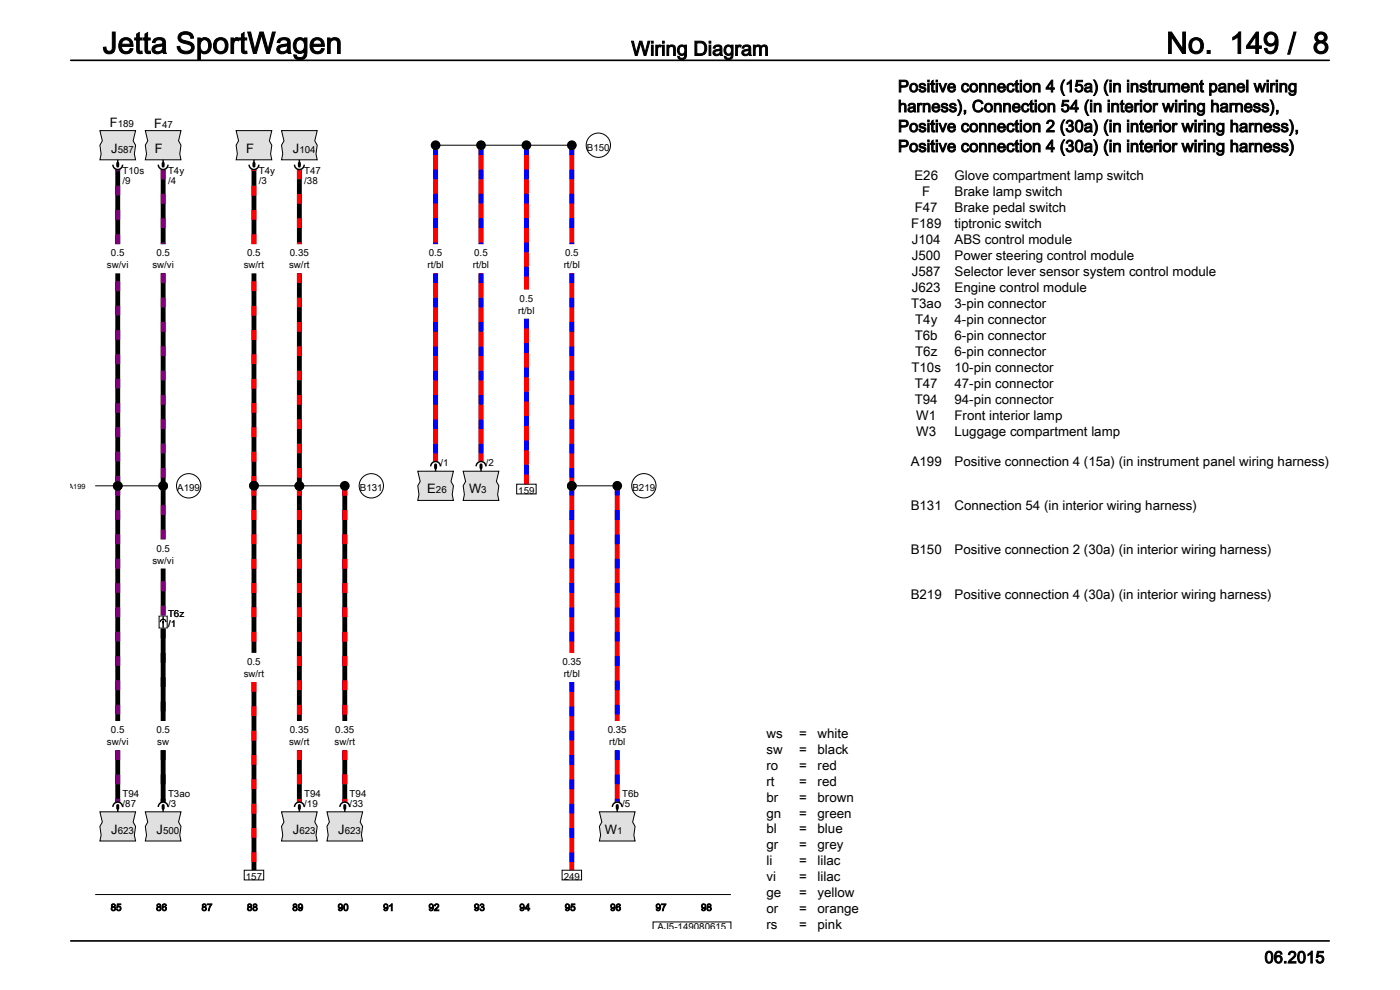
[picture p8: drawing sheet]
<svg xmlns="http://www.w3.org/2000/svg" width="297mm" height="210mm" viewBox="0 0 297 210" stroke-linecap="round" stroke-linejoin="round" font-family="sans-serif">
<g fill="none" stroke="#000" stroke-width=".21">
<path d="M91.4 30.8h30.9zM20.2 189.8h134.9M138.5 197v-1.4h16.6v1.4"/>
<circle cx="126.9" cy="30.8" r="2.58"/>
</g>
<path d="M88.6 100h7.6l-.5 2.1 .5 1-.3 1.8 .3 1.2h-7.6l.3-1.2-.3-1.8 .5-1z" fill="#e0e0e0"/>
<path d="M88.6 100h7.6l-.5 2.1 .5 1-.3 1.8 .3 1.2h-7.6l.3-1.2-.3-1.8 .5-1z" fill="none" stroke="#000" stroke-width=".21"/>
<path d="M98.3 100h7.5l-.5 2.1 .5 1-.2 1.8 .2 1.2h-7.5l.2-1.2-.2-1.8 .5-1z" fill="#e0e0e0"/>
<g fill="none" stroke="#000" stroke-width=".21">
<path d="M98.3 100h7.5l-.5 2.1 .5 1-.2 1.8 .2 1.2h-7.5l.2-1.2-.2-1.8 .5-1zM120.3 103.1h11.6z"/>
<circle cx="136.6" cy="103" r="2.58"/>
</g>
<path d="M127.2 172.2h7.5l-.5 2.2 .5 .9-.2 1.9 .2 1.2h-7.5l.2-1.2-.2-1.9 .5-.9z" fill="#e0e0e0"/>
<g fill="none" stroke="#000" stroke-width=".21">
<path d="M20.2 103.1h15.4M127.2 172.2h7.5l-.5 2.2 .5 .9-.2 1.9 .2 1.2h-7.5l.2-1.2-.2-1.9 .5-.9z"/>
<circle cx="40" cy="103.1" r="2.58"/>
</g>
<path d="M21.2 27.7h7.6l-.6 2.2 .6 .9-.3 1.9 .3 1.2h-7.6l.3-1.2-.3-1.9 .5-.9z" fill="#e0e0e0"/>
<path d="M21.2 27.7h7.6l-.6 2.2 .6 .9-.3 1.9 .3 1.2h-7.6l.3-1.2-.3-1.9 .5-.9z" fill="none" stroke="#000" stroke-width=".21"/>
<path d="M30.8 27.7h7.6l-.5 2.2 .5 .9-.3 1.9 .3 1.2h-7.6l.3-1.2-.3-1.9 .5-.9z" fill="#e0e0e0"/>
<path d="M30.8 27.7h7.6l-.5 2.2 .5 .9-.3 1.9 .3 1.2h-7.6l.3-1.2-.3-1.9 .5-.9z" fill="none" stroke="#000" stroke-width=".21"/>
<path d="M30.8 172.2h7.6l-.5 2.2 .5 .9-.3 1.9 .3 1.2h-7.6l.3-1.2-.3-1.9 .5-.9z" fill="#e0e0e0"/>
<path d="M30.8 172.2h7.6l-.5 2.2 .5 .9-.3 1.9 .3 1.2h-7.6l.3-1.2-.3-1.9 .5-.9z" fill="none" stroke="#000" stroke-width=".21"/>
<path d="M21.2 172.2h7.6l-.6 2.2 .6 .9-.3 1.9 .3 1.2h-7.6l.3-1.2-.3-1.9 .5-.9z" fill="#e0e0e0"/>
<g fill="none" stroke="#000" stroke-width=".21">
<path d="M52.9 103.1h21.2zM33.8 130.7h1.7v2.5h-1.7zM21.2 172.2h7.6l-.6 2.2 .6 .9-.3 1.9 .3 1.2h-7.6l.3-1.2-.3-1.9 .5-.9z"/>
<circle cx="78.8" cy="103.1" r="2.58"/>
</g>
<path d="M50.1 27.7h7.6l-.6 2.2 .6 .9-.3 1.9 .3 1.2h-7.6l.3-1.2-.3-1.9 .5-.9z" fill="#e0e0e0"/>
<path d="M50.1 27.7h7.6l-.6 2.2 .6 .9-.3 1.9 .3 1.2h-7.6l.3-1.2-.3-1.9 .5-.9z" fill="none" stroke="#000" stroke-width=".21"/>
<path d="M59.7 172.2h7.6l-.5 2.2 .5 .9-.3 1.9 .3 1.2h-7.6l.3-1.2-.3-1.9 .5-.9z" fill="#e0e0e0"/>
<path d="M59.7 172.2h7.6l-.5 2.2 .5 .9-.3 1.9 .3 1.2h-7.6l.3-1.2-.3-1.9 .5-.9z" fill="none" stroke="#000" stroke-width=".21"/>
<path d="M69.4 172.2h7.5l-.5 2.2 .5 .9-.2 1.9 .2 1.2h-7.5l.2-1.2-.2-1.9 .5-.9z" fill="#e0e0e0"/>
<path d="M69.4 172.2h7.5l-.5 2.2 .5 .9-.2 1.9 .2 1.2h-7.5l.2-1.2-.2-1.9 .5-.9z" fill="none" stroke="#000" stroke-width=".21"/>
<path d="M59.7 27.7h7.6l-.5 2.2 .5 .9-.3 1.9 .3 1.2h-7.6l.3-1.2-.3-1.9 .5-.9z" fill="#e0e0e0"/>
<path d="M59.7 27.7h7.6l-.5 2.2 .5 .9-.3 1.9 .3 1.2h-7.6l.3-1.2-.3-1.9 .5-.9zM109.6 102.7h4.1v2.1h-4.1zM34 132a.6 .6 0 0 1 .6-.7 .6 .6 0 0 1 .6 .7M34.6 130.7v.6M34.6 132.3v.9M51.8 184.6h4.1v2.1h-4.1zM119.2 184.6h4.2v2.1h-4.2z" fill="none" stroke="#000" stroke-width=".21"/>
<g fill="none" stroke="#fff" stroke-width="1.9" stroke-linecap="butt">
<path d="M25 36v15.8M34.6 36v15.8M53.9 36v15.8M63.5 36v15.8M92.4 30.8v21M102 30.8v21M111.7 30.8v30.6M121.3 30.8v21M25 58v94.9M34.6 58v56.4M53.9 58v80.5M63.5 58v94.9"/>
<path d="M92.4 58v39.9M102 58v39.9M121.3 58v80.5M111.7 67.6v35.1M73.1 103.1v49.8M130.9 103.1v49.8M34.6 120.6v10M34.6 133.3v19.6M25 159.1v11M34.6 159.1v11M53.9 144.7v39.9M63.5 159.1v11"/>
<path d="M73.1 159.1v11M121.3 144.7v39.9M130.9 159.1v11"/>
</g>
<path d="M92.4 30.8v21M102 30.8v21M111.7 30.8v30.6M121.3 30.8v21M92.4 58v39.9M102 58v39.9M121.3 58v80.5M111.7 67.6v35.1M130.9 103.1v49.8M121.3 144.7v39.9M130.9 159.1v11" fill="none" stroke="#f00" stroke-width="1" stroke-linecap="butt"/>
<path d="M92.4 30.8v21M102 30.8v21M111.7 30.8v30.6M121.3 30.8v21M92.4 58v39.9M102 58v39.9M121.3 58v45.1M111.7 67.6v35.1M121.3 103.1v35.4M130.9 103.1v49.8M121.3 144.7v39.9M130.9 159.1v11" fill="none" stroke="#00f" stroke-width="1" stroke-dasharray="2.1 3.1" stroke-linecap="butt"/>
<g fill="#000">
<circle cx="92.4" cy="30.8" r="1.03"/>
<circle cx="102" cy="30.8" r="1.03"/>
<circle cx="111.7" cy="30.8" r="1.03"/>
<circle cx="121.3" cy="30.8" r="1.03"/>
<circle cx="25" cy="103.1" r="1.03"/>
<circle cx="34.6" cy="103.1" r="1.03"/>
<circle cx="53.9" cy="103.1" r="1.03"/>
<circle cx="63.5" cy="103.1" r="1.03"/>
<circle cx="73.1" cy="103.1" r="1.03"/>
<circle cx="121.3" cy="103.1" r="1.03"/>
<circle cx="130.9" cy="103.1" r="1.03"/>
</g>
<g fill="none" stroke="#000" stroke-width=".31">
<path d="M23.9 34.9a1.03 1.03 0 0 0 1.1 1.1 1.03 1.03 0 0 0 1-1.1M25 33.9v1M33.6 34.9a1.03 1.03 0 0 0 1 1.1 1.03 1.03 0 0 0 1-1.1M34.6 33.9v1M52.8 34.9a1.03 1.03 0 0 0 1.1 1.1 1.03 1.03 0 0 0 1-1.1M53.9 33.9v1M62.5 34.9a1.03 1.03 0 0 0 1 1.1 1.03 1.03 0 0 0 1-1.1M63.5 33.9v1M91.4 98.9a1.03 1.03 0 0 1 1-1 1.03 1.03 0 0 1 1 1M92.4 98.9v1.1M101 98.9a1.03 1.03 0 0 1 1-1 1.03 1.03 0 0 1 1.1 1M102 98.9v1.1"/>
<path d="M23.9 171.2a1.03 1.03 0 0 1 1.1-1.1 1.03 1.03 0 0 1 1 1.1M25 171.2v1M33.6 171.2a1.03 1.03 0 0 1 1-1.1 1.03 1.03 0 0 1 1 1.1M34.6 171.2v1M62.5 171.2a1.03 1.03 0 0 1 1-1.1 1.03 1.03 0 0 1 1 1.1M63.5 171.2v1M72.1 171.2a1.03 1.03 0 0 1 1-1.1 1.03 1.03 0 0 1 1.1 1.1M73.1 171.2v1M129.9 171.2a1.03 1.03 0 0 1 1-1.1 1.03 1.03 0 0 1 1.1 1.1M130.9 171.2v1"/>
</g>
<path d="M25 34.6v.6M34.6 34.6v.6M53.9 34.6v.6M63.5 34.6v.6M92.4 98.6v.6M102 98.6v.6M25 170.9v.6M34.6 170.9v.6M63.5 170.9v.6M73.1 170.9v.6M130.9 170.9v.6" fill="none" stroke="#000" stroke-width=".64"/>
<g fill="none" stroke="#000" stroke-width="1" stroke-linecap="butt">
<path d="M25 36v15.8M34.6 36v15.8M53.9 36v15.8M63.5 36v15.8M25 58v94.9M34.6 58v56.4M53.9 58v80.5M63.5 58v94.9M73.1 103.1v49.8M34.6 120.6v10M34.6 133.3v19.6M25 159.1v11"/>
<path d="M34.6 159.1v11M53.9 144.7v39.9M63.5 159.1v11M73.1 159.1v11"/>
</g>
<path d="M34.6 133.3v19.6M34.6 159.1v11" fill="none" stroke="#000" stroke-width="1" stroke-dasharray="2.1 3.1" stroke-linecap="butt"/>
<path d="M34.6 131.8v.3" fill="none" stroke="#000" stroke-width=".37"/>
<path d="M34.6 36v15.8M25 51.8v-15.8M34.6 58v45.1M25 103.1v49.8M25 103.1v-45.1M34.6 114.4v-11.3M34.6 130.6v-10M25 159.1v11" fill="none" stroke="#800080" stroke-width="1" stroke-dasharray="2.1 3.1" stroke-linecap="butt"/>
<path d="M63.5 36v15.8M53.9 51.8v-15.8M63.5 58v45.1M53.9 103.1v-45.1M53.9 103.1v35.4M63.5 103.1v49.8M73.1 103.1v49.8M53.9 144.7v39.9M63.5 159.1v11M73.1 159.1v11" fill="none" stroke="#f00" stroke-width="1" stroke-dasharray="2.1 3.1" stroke-linecap="butt"/>
<path d="M15 12.8h267M15 199.6h267" fill="none" stroke="#000" stroke-width=".35"/>
<g font-size="6.3">
<text x="21.8" y="11.3">Jetta SportWagen</text>
<text x="247.4" y="11.3">No. 149 / 8</text>
</g>
<text font-size="4.2" x="133.9" y="11.8">Wiring Diagram</text>
<g font-size="3.5">
<text x="190.5" y="19.5">Positive connection 4 (15a) (in instrument panel wiring</text>
<text x="190.5" y="23.8">harness), Connection 54 (in interior wiring harness),</text>
<text x="190.5" y="28">Positive connection 2 (30a) (in interior wiring harness),</text>
<text x="190.5" y="32.2">Positive connection 4 (30a) (in interior wiring harness)</text>
<text x="268.2" y="204.3">06.2015</text>
</g>
<g font-size="2.8">
<text x="23.3" y="26.8">F</text>
<text x="32.7" y="27.1">F</text>
<text x="23.6" y="32.4">J</text>
<text x="32.8" y="32.4">F</text>
<text x="52.2" y="32.4">F</text>
<text x="62.1" y="32.4">J</text>
<text x="194" y="38.2">E26</text>
<text x="195.6" y="41.6">F</text>
<text x="202.5" y="38.2">Glove compartment lamp switch</text>
<text x="202.5" y="41.6">Brake lamp switch</text>
<text x="194.1" y="45">F47</text>
<text x="202.5" y="45">Brake pedal switch</text>
<text x="193.3" y="48.4">F189</text>
<text x="193.4" y="51.8">J104</text>
<text x="202.5" y="48.4">tiptronic switch</text>
<text x="202.5" y="51.8">ABS control module</text>
<text x="193.4" y="55.2">J500</text>
<text x="193.4" y="58.5">J587</text>
<text x="202.5" y="55.2">Power steering control module</text>
<text x="202.5" y="58.5">Selector lever sensor system control module</text>
<text x="193.3" y="65.3">T3ao</text>
<text x="193.4" y="61.9">J623</text>
<text x="202.5" y="61.9">Engine control module</text>
<text x="202.5" y="65.3">3-pin connector</text>
<text x="194.1" y="68.7">T4y</text>
<text x="202.5" y="68.7">4-pin connector</text>
<text x="194.1" y="72.1">T6b</text>
<text x="194.1" y="75.5">T6z</text>
<text x="202.5" y="72.1">6-pin connector</text>
<text x="202.5" y="75.5">6-pin connector</text>
<text x="193.4" y="78.9">T10s</text>
<text x="194.1" y="82.2">T47</text>
<text x="202.5" y="78.9">10-pin connector</text>
<text x="202.5" y="82.2">47-pin connector</text>
<text x="194.1" y="85.6">T94</text>
<text x="194.4" y="89">W1</text>
<text x="202.5" y="85.6">94-pin connector</text>
<text x="202.5" y="89">Front interior lamp</text>
<text x="194.4" y="92.4">W3</text>
<text x="202.5" y="92.4">Luggage compartment lamp</text>
<text x="193.2" y="98.8">A199</text>
<text x="202.5" y="98.8">Positive connection 4 (15a) (in instrument panel wiring harness)</text>
<text x="90.6" y="104.6">E</text>
<text x="99.5" y="104.6">W</text>
<text x="193.2" y="108.2">B131</text>
<text x="202.5" y="108.2">Connection 54 (in interior wiring harness)</text>
<text x="193.2" y="117.6">B150</text>
<text x="202.5" y="117.6">Positive connection 2 (30a) (in interior wiring harness)</text>
<text x="193.2" y="127">B219</text>
<text x="202.5" y="127">Positive connection 4 (30a) (in interior wiring harness)</text>
<text x="162.6" y="156.5">ws</text>
<text x="162.6" y="159.9">sw</text>
<text x="169.5" y="156.5">=</text>
<text x="169.5" y="159.9">=</text>
<text x="173.4" y="156.5">white</text>
<text x="173.4" y="159.9">black</text>
<text x="162.6" y="163.3">ro</text>
<text x="162.6" y="166.6">rt</text>
<text x="169.5" y="163.3">=</text>
<text x="169.5" y="166.6">=</text>
<text x="173.4" y="163.3">red</text>
<text x="173.4" y="166.6">red</text>
<text x="162.6" y="170">br</text>
<text x="162.6" y="173.4">gn</text>
<text x="169.5" y="170">=</text>
<text x="169.5" y="173.4">=</text>
<text x="173.4" y="170">brown</text>
<text x="173.4" y="173.4">green</text>
<text x="23.6" y="176.8">J</text>
<text x="33.2" y="176.8">J</text>
<text x="62.1" y="176.8">J</text>
<text x="71.8" y="176.8">J</text>
<text x="128.3" y="176.8">W</text>
<text x="162.6" y="176.8">bl</text>
<text x="169.5" y="176.8">=</text>
<text x="173.4" y="176.8">blue</text>
<text x="162.6" y="180.2">gr</text>
<text x="162.6" y="183.6">li</text>
<text x="169.5" y="180.2">=</text>
<text x="169.5" y="183.6">=</text>
<text x="173.4" y="180.2">grey</text>
<text x="173.4" y="183.6">lilac</text>
<text x="162.6" y="187">vi</text>
<text x="162.6" y="190.3">ge</text>
<text x="169.5" y="187">=</text>
<text x="169.5" y="190.3">=</text>
<text x="173.4" y="187">lilac</text>
<text x="173.4" y="190.3">yellow</text>
<text x="162.6" y="193.7">or</text>
<text x="162.6" y="197.1">rs</text>
<text x="169.5" y="193.7">=</text>
<text x="169.5" y="197.1">=</text>
<text x="173.4" y="193.7">orange</text>
<text x="173.4" y="197.1">pink</text>
</g>
<g font-size="2.1">
<text x="25" y="26.8">189</text>
<text x="34.4" y="27.1">47</text>
<text x="25" y="32.4">587</text>
<text x="63.5" y="32.4">104</text>
<text x="124.5" y="32">B150</text>
<text x="26" y="37">T10s</text>
<text x="26" y="39.1">/9</text>
<text x="35.6" y="37">T4y</text>
<text x="35.6" y="39.1">/4</text>
<text x="54.9" y="37">T4y</text>
<text x="54.9" y="39.1">/3</text>
<text x="64.5" y="37">T47</text>
<text x="64.5" y="39.1">/38</text>
<text x="22.7" y="57">sw/vi</text>
<text x="23.5" y="54.4">0.5</text>
<text x="32.3" y="57">sw/vi</text>
<text x="33.2" y="54.4">0.5</text>
<text x="51.7" y="57">sw/rt</text>
<text x="52.4" y="54.4">0.5</text>
<text x="61.3" y="57">sw/rt</text>
<text x="61.5" y="54.4">0.35</text>
<text x="90.7" y="57">rt/bl</text>
<text x="91" y="54.4">0.5</text>
<text x="100.3" y="57">rt/bl</text>
<text x="100.6" y="54.4">0.5</text>
<text x="119.6" y="57">rt/bl</text>
<text x="119.9" y="54.4">0.5</text>
<text x="110.2" y="64">0.5</text>
<text x="110" y="66.6">rt/bl</text>
<text x="93.4" y="98.9">/1</text>
<text x="103.1" y="98.9">/2</text>
<text x="37.6" y="104.3">A199</text>
<text x="76.4" y="104.3">B131</text>
<text x="92.5" y="104.6">26</text>
<text x="102.1" y="104.6">3</text>
<text x="110" y="104.8">159</text>
<text x="134.2" y="104.2">B219</text>
<text x="32.3" y="119.6">sw/vi</text>
<text x="33.2" y="117">0.5</text>
<text x="35.6" y="130.9">T6z</text>
<text x="35.6" y="133">/1</text>
<text x="51.7" y="143.6">sw/rt</text>
<text x="52.4" y="141.1">0.5</text>
<text x="119.3" y="141.1">0.35</text>
<text x="119.6" y="143.6">rt/bl</text>
<text x="23.5" y="155.5">0.5</text>
<text x="33.2" y="155.5">0.5</text>
<text x="61.5" y="155.5">0.35</text>
<text x="71.1" y="155.5">0.35</text>
<text x="128.9" y="155.5">0.35</text>
<text x="22.7" y="158.1">sw/vi</text>
<text x="33.3" y="158.1">sw</text>
<text x="61.3" y="158.1">sw/rt</text>
<text x="71" y="158.1">sw/rt</text>
<text x="129.2" y="158.1">rt/bl</text>
<text x="26" y="169.1">T94</text>
<text x="26" y="171.2">/87</text>
<text x="35.6" y="169.1">T3ao</text>
<text x="35.6" y="171.2">/3</text>
<text x="64.5" y="169.1">T94</text>
<text x="64.5" y="171.2">/19</text>
<text x="74.2" y="169.1">T94</text>
<text x="74.2" y="171.2">/33</text>
<text x="132" y="169.1">T6b</text>
<text x="132" y="171.2">/5</text>
<text x="25" y="176.8">623</text>
<text x="34.6" y="176.8">500</text>
<text x="63.5" y="176.8">623</text>
<text x="73.1" y="176.8">623</text>
<text x="130.9" y="176.8">1</text>
<text x="52.2" y="186.7">157</text>
<text x="119.6" y="186.7">249</text>
<text x="23.5" y="193.2">85</text>
<text x="33.1" y="193.2">86</text>
<text x="42.8" y="193.2">87</text>
<text x="52.4" y="193.2">88</text>
<text x="62" y="193.2">89</text>
<text x="71.7" y="193.2">90</text>
<text x="81.3" y="193.2">91</text>
<text x="90.9" y="193.2">92</text>
<text x="100.6" y="193.2">93</text>
<text x="110.2" y="193.2">94</text>
<text x="119.8" y="193.2">95</text>
<text x="129.5" y="193.2">96</text>
<text x="139.1" y="193.2">97</text>
<text x="139.5" y="197.3">AJ5-149080615</text>
<text x="148.7" y="193.2">98</text>
</g>
<text font-size="1.5" x="14.5" y="103.8">A199</text>
</svg>
